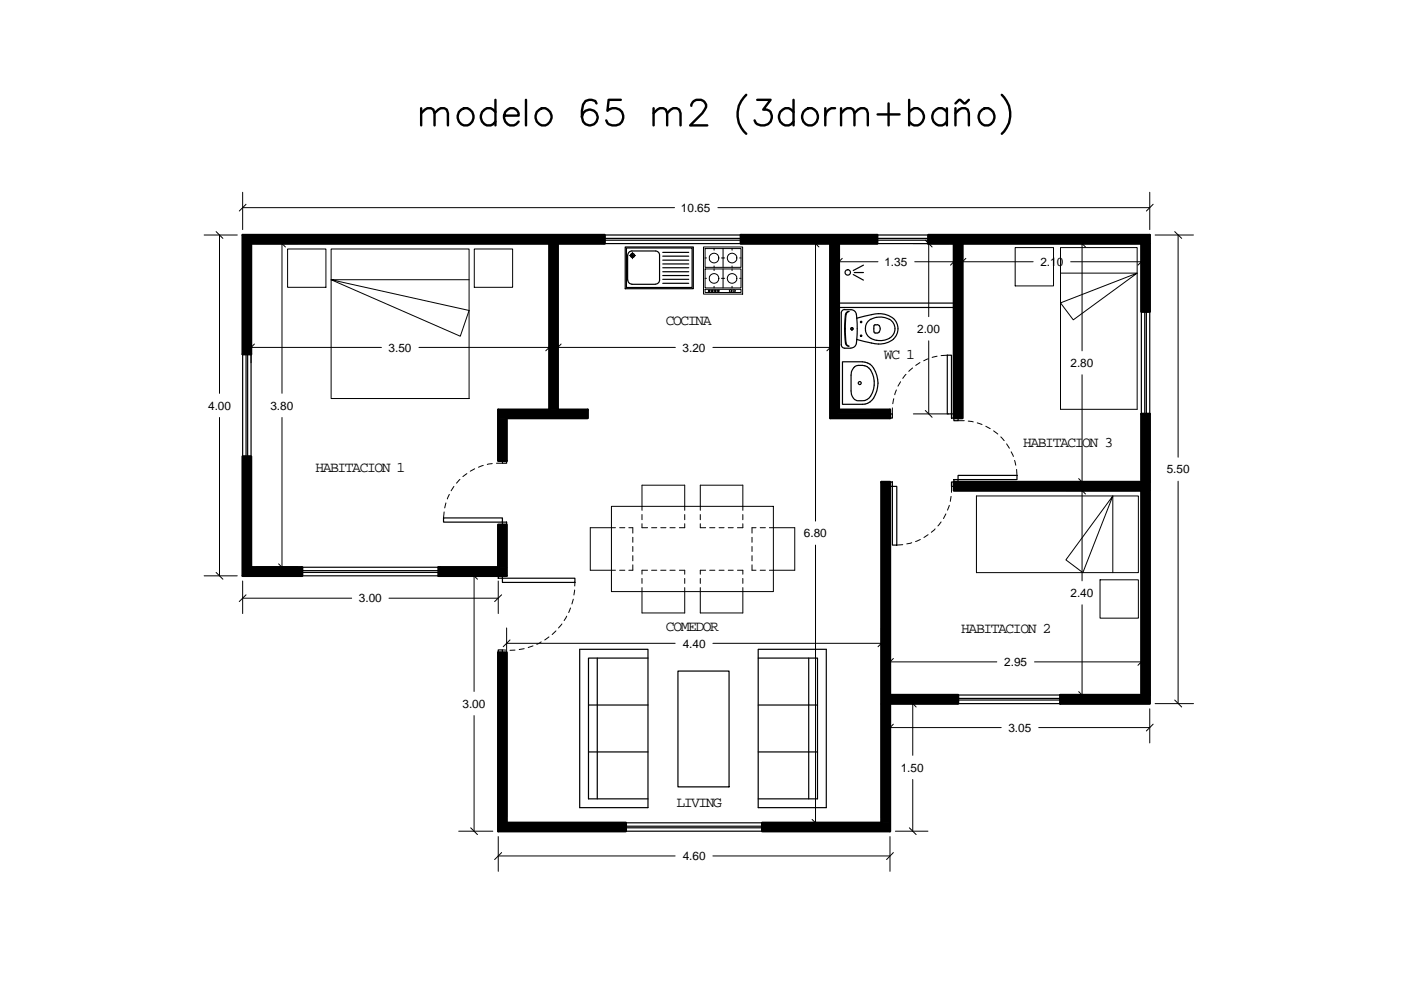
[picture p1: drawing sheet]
<svg xmlns="http://www.w3.org/2000/svg" width="297mm" height="210mm" viewBox="0 0 297 210" stroke-linecap="round" stroke-linejoin="round" font-family="sans-serif">
<!-- layer: COTAS -->
<g fill="#000" stroke="#000" stroke-width=".21">
<path d="M51.4 49.8v1.8h76.8zM51.4 49.8h76.8v1.8z"/>
<path d="M157.1 49.8v1.8h28.9zM157.1 49.8h28.9v1.8z"/>
<path d="M196.8 49.8v1.8h47zM196.8 49.8h47v1.8z"/>
<path d="M51.4 51.6v23.5h1.8zM51.4 51.6h1.8v23.5z"/>
<path d="M242 51.6v14.5h1.8zM242 51.6h1.8v14.5z"/>
<path d="M105.6 86.9v1.7h19zM105.6 86.9h19v1.7z"/>
<path d="M105.6 88.6v9.1h1.8zM105.6 88.6h1.8v9.1z"/>
<path d="M116.5 51.6v35.3h1.8zM116.5 51.6h1.8v35.3z"/>
<path d="M176 51.6v35.3h1.9zM176 51.6h1.9v35.3z"/>
<path d="M176 86.9v.9h12.7zM176 86.9h12.7v.9z"/>
<path d="M176 87.8v.8h12.7zM176 87.8h12.7v.8z"/>
<path d="M202.2 51.6v37h1.9zM202.2 51.6h1.9v37z"/>
<path d="M202.2 102.2v1.8h41.6zM202.2 102.2h41.6v1.8z"/>
<path d="M242 87.8v14.4h1.8zM242 87.8h1.8v14.4z"/>
<path d="M51.4 96.8v23.5h1.8zM51.4 96.8h1.8v23.5z"/>
<path d="M51.4 120.3v1.8h12.7zM51.4 120.3h12.7v1.8z"/>
<path d="M93 120.3v1.8h14.4zM93 120.3h14.4v1.8z"/>
<path d="M105.6 111.3v9h1.8zM105.6 111.3h1.8v9z"/>
<path d="M186.9 102.2v45.2h1.8zM186.9 102.2h1.8v45.2z"/>
<path d="M186.9 147.4v1.8h16.2zM186.9 147.4h16.2v1.8z"/>
<path d="M224.8 147.4v1.8h19zM224.8 147.4h19v1.8z"/>
<path d="M242 104v43.4h1.8zM242 104h1.8v43.4z"/>
<path d="M105.6 138.3v36.2h1.8zM105.6 138.3h1.8v36.2z"/>
<path d="M105.6 174.5v1.7h27.1zM105.6 174.5h27.1v1.7z"/>
<path d="M161.6 174.5v1.7h27.1zM161.6 174.5h27.1v1.7z"/>
<path d="M186.9 149.2v25.3h1.8zM186.9 149.2h1.8v25.3z"/>
</g>
<!-- layer: 0.5 -->
<g fill="none" stroke="#000" stroke-width=".51">
<path d="M89.3 24l1.3-1.1h.8l.5 .3 .2 .8v2.6M89.3 22.9v3.7M92.1 24l1.3-1.1h.8l.5 .3 .3 .8v2.6M97.8 23.2a1.76 1.76 0 0 1 2.2 .4 1.76 1.76 0 0 1 .1 2.2 1.75 1.75 0 0 1-2.4 .4 1.75 1.75 0 0 1-.4-2.5zM105 23.7a1.74 1.74 0 0 0-2.4-.4 1.74 1.74 0 0 0-.4 2.5 1.6 1.6 0 0 0 2.8 0M105 21.2v5.4M106.9 24.5h3.1a1.49 1.49 0 0 0-1.1-1.6 1.49 1.49 0 0 0-1.8 .8 1.75 1.75 0 0 0 .4 2.5 1.75 1.75 0 0 0 2.5-.4M111.5 21.2v5.4M113.8 23.7a1.78 1.78 0 0 1 2.8-.1 1.78 1.78 0 0 1-.5 2.7 1.78 1.78 0 0 1-2.2-.3 1.78 1.78 0 0 1-.1-2.3zM126.5 21.9l-.3-.5a1.77 1.77 0 0 0-2.6 .8l-.2 1.3v1.3l.2 1a1.68 1.68 0 0 0 2.7 .2 1.68 1.68 0 0 0-.6-2.7 1.68 1.68 0 0 0-2.3 1.5M131.6 21.2h-2.6l-.2 2.3a1.93 1.93 0 0 1 2.8-.1 1.93 1.93 0 0 1 0 2.8 1.93 1.93 0 0 1-2.8-.1l-.3-.6M138.6 24l1.3-1.1h.7l.6 .3 .2 .8v2.6"/>
<path d="M138.6 22.9v3.7M141.4 24l1.3-1.1h.8l.5 .3 .3 .8v2.6M146.6 22.4a1.44 1.44 0 0 1 1-1.2h1a1.33 1.33 0 0 1 .8 2l-.5 .8-2.6 2.6h3.7M158.2 20.1a5.5 5.5 0 0 0 0 8.3M160.5 21.2h2.9l-1.6 2a1.57 1.57 0 0 1 1.7 .7 1.57 1.57 0 0 1-.1 1.9 1.96 1.96 0 0 1-3.4-.3M168.2 23.7a1.69 1.69 0 0 0-2.1-.7 1.69 1.69 0 0 0-.9 2 1.65 1.65 0 0 0 1.2 1.6 1.65 1.65 0 0 0 1.8-.8M168.2 21.2v5.4M170.8 23.2a1.76 1.76 0 0 1 2.2 .4 1.76 1.76 0 0 1 .2 2.2 1.75 1.75 0 0 1-2.5 .4 1.75 1.75 0 0 1-.4-2.5zM175 22.9v3.7M177.1 22.9a1.8 1.8 0 0 0-2.1 1.6M178.3 24l.8-.8 .5-.3h.8l.5 .3 .3 .8v2.6M178.3 22.9v3.7"/>
<path d="M181.2 24l.7-.8 .6-.3h.7l.5 .3 .3 .8v2.6M186.1 24.3h4.6M188.4 21.9v4.7M192.8 23.7a1.78 1.78 0 0 1 2.7-.1 1.78 1.78 0 0 1-.4 2.7 1.6 1.6 0 0 1-2.3-.5M192.8 21.2v5.4M200.8 23.7a1.69 1.69 0 0 0-2.1-.7 1.69 1.69 0 0 0-1 2 1.65 1.65 0 0 0 1.2 1.6 1.65 1.65 0 0 0 1.9-.8M200.8 22.9v3.7M202.6 24l.7-.8 .6-.3h.8l.5 .3 .2 .8v2.6M202.6 22.9v3.7M205.4 21.2l-.7 .7h-.3l-.8-.7h-.3l-.7 .7M208.3 23.2a1.76 1.76 0 0 1 2.2 .4 1.76 1.76 0 0 1 .1 2.2 1.75 1.75 0 0 1-2.5 .4 1.75 1.75 0 0 1-.4-2.5zM212.4 20.1a5.6 5.6 0 0 1 0 8.3"/>
<path d="M51.4 49.8h76.8v1.8h-9.9v35.3h6.3v1.7h-17.2v9.1h-1.8v-10.8h10.9v-35.3h-63.3v23.5h-1.8zM157.1 49.8h28.9v1.8h-8.1v35.3h10.8v1.7h-12.7v-37h-18.9zM196.8 49.8h47v16.3h-1.8v-14.5h-37.9v37h-1.9v-37h-5.4zM51.4 96.8h1.8v23.5h10.9v1.8h-12.7zM186.9 102.2h1.8v45.2h14.4v1.8h-14.4v27h-27.1v-1.7h25.3zM202.2 102.2h39.8v-14.4h1.8v61.4h-19v-1.8h17.2v-43.4h-39.8zM93 120.3h12.6v-9h1.8v10.8h-14.4zM105.6 138.3h1.8v36.2h25.3v1.7h-27.1z"/>
</g>
<!-- layer: puertas -->
<g fill="none" stroke="#000" stroke-width=".25">
<path d="M200.8 75.3h.9v12.5h-.9zM106.5 97.7h.9v.5h-.9zM188.7 87.8h.5v.8h-.5zM201.7 87.8h.5v.8h-.5zM202.2 88.6h.9v.6h-.9zM94 109.8h12.5v.9h-12.5zM106.5 110.7h.9v.6h-.9zM188.7 102.2h.5v.9h-.5zM189.2 103.1h.9v12.5h-.9zM201.7 102.2h.5v.9h-.5zM202.2 101.7h.9v.5h-.9zM203.1 100.8h12.5v.9h-12.5z"/>
<path d="M105.6 122.1h.9v.5h-.9zM105.6 137.8h.9v.5h-.9zM106.5 122.6h15.4v.9h-15.4z"/>
</g>
<!-- layer: proyecciones -->
<g fill="none" stroke="#000" stroke-width=".21">
<path d="M61 52.8h8.1v8.1h-8.1zM70.2 52.8h29.3v31.7h-29.3zM70.2 59.3l27.4 12 1.9-5.5-29.3-6.5h29.3M100.6 52.8h8.1v8.1h-8.1zM133.4 54.2h1.4M134.1 53.5v1.4M149.2 52.4h8.3v10h-8.3zM149.5 52.7h7.6v4h-7.6zM149.5 57h7.6v4h-7.6zM149.5 59h.3M149.5 54.7h.3M151.4 52.7v.3"/>
<path d="M151.4 56.4v.3M151.4 57v.4M153 59h.6M153 54.7h.6M153.3 52.7v4M153.3 57v4M155.2 52.7v.3M155.2 56.4v.3M155.2 57v.4M156.8 59h.3M156.8 54.7h.3M215.2 52.5h8.2v8.1h-8.2z"/>
<path d="M224.8 52.5h16.3v34.3h-16.3zM224.8 57.9h16.3M149.5 61.3h7.6v.7h-7.6zM150.2 61.6l.4 .1-.4 .1zM150.8 61.6h.3v.2h-.3zM151.4 60.7v.3M151.5 61.6h.3v.2h-.3zM152.2 61.6h.2v.2h-.2zM154.7 61.5h.4v.3h-.4zM155.2 60.7v.3M192.1 79.4l-.7 .8M193.5 78l-.8 .7"/>
<path d="M195 76.9l-.8 .6M196.8 76.1l-1 .4M198.7 75.5l-1.1 .3M200.8 75.3l-1.3 .1M224.8 64.2l16.3-6.3-13.5 9.9zM100.6 99.4l-.9 .5M102.5 98.7l-1.1 .4M104.4 98.3l-1.1 .2M105.3 98.2h1.2M189.2 86.5v1.3M189.5 84.5l-.2 1.1M190 82.7l-.3 1"/>
<path d="M190.9 80.9l-.5 1M203.1 89.2h1.3M205.3 89.3l1 .2M207.2 89.7l1 .3M209 90.4l.9 .5M210.7 91.4l.9 .6M212.2 92.6l.7 .8M213.4 94.1l.6 .9M214.4 95.8l.5 1M215.1 97.6l.3 1M215.5 99.5l.1 1.3M94.2 108.5l-.2 1.3"/>
<path d="M94.5 106.6l-.2 1.1M95.3 104.8l-.5 1M96.2 103.1l-.6 1M97.5 101.6l-.7 .8M99 100.4l-.9 .6M129.6 107.4h34.4v18h-34.4zM130.5 111.9h-5.3v9h5.3M131.4 111.9h1.1M133.3 111.9h.9v1.1M134.2 119.8v1.1h-.9M134.2 113.9v1.1M134.2 115.9v1"/>
<path d="M134.2 117.8v1.1M136.1 111v.9h1.2M136.1 108.2v-5.3h9.1v5.3M136.1 109.1v1.1M138.1 111.9h1.1M140.1 111.9h1.1M142 111.9h1.1M145.2 111v.9h-1.2M145.2 109.1v1.1M148.5 111v.9h1.1M148.5 108.2v-5.3h9v5.3M148.5 109.1v1.1"/>
<path d="M150.5 111.9h1.1M152.5 111.9h1M154.4 111.9h1.1M157.5 111v.9h-1.1M157.5 109.1v1.1M159.4 119.8v1.1h.9M159.4 113.9v1.1M159.4 115.9v1M159.4 117.8v1.1M160.3 111.9h-.9v1.1M161.2 111.9h1.1M163.1 111.9h5.4v9h-5.4"/>
<path d="M191.4 115.5l-1.3 .1M193.3 115.1l-1.1 .2M195.1 114.4l-1 .4M196.8 113.4l-.9 .6M198.3 112.1l-.8 .8M199.5 110.7l-.6 .8M200.5 109l-.5 .9M201.3 107.1l-.4 1.1M201.6 105.2l-.1 1.1M201.7 103.1v1.3M207 105.2h34.4v16.2h-34.4zM235.9 105.2l-6.3 16.2-3.6-2.7z"/>
<path d="M235.9 105.2v16.2M106.5 137.8h.7M109.2 137.8l-1.1 .1M111.1 137.5l-1 .2M113 136.9l-1 .4M114.7 136.1l-.9 .5M116.4 135l-.9 .7M117.9 133.8l-.8 .7M119.1 132.3l-.7 .8M120.2 130.6l-.6 1M121 128.9l-.4 1M121.6 127l-.3 1.1"/>
<path d="M121.8 125.1l-.1 1.1M121.9 123.5l-.1 .7M131.4 120.9h1.1M136.1 124.6v5.4h9.1v-5.4M136.1 122.6v1.1M137.3 120.9h-1.2v.9M138.1 120.9h1.1M140.1 120.9h1.1M142 120.9h1.1M144 120.9h1.2v.9M145.2 122.6v1.1M148.5 122.6v1.1"/>
<path d="M148.5 124.6v5.4h9v-5.4M149.6 120.9h-1.1v.9M150.5 120.9h1.1M152.5 120.9h1M154.4 120.9h1.1M156.4 120.9h1.1v.9M157.5 122.6v1.1M161.2 120.9h1.1M233.2 122.9h8.2v8.2h-8.2z"/>
<circle cx="134.1" cy="54.2" r=".3"/>
<circle cx="151.4" cy="54.7" r="1.02"/>
<circle cx="151.4" cy="59" r="1.02"/>
<circle cx="155.2" cy="54.7" r="1.02"/>
<circle cx="155.2" cy="59" r="1.02"/>
<circle cx="155.6" cy="61.7" r=".25"/>
</g>
<!-- layer: MUEBLES -->
<g fill="none" stroke="#000" stroke-width=".25">
<path d="M132.6 52.4h14.4v8.8h-14.4zM132.8 52.6h13.9v8.4h-13.9zM133.1 54.1v5.3M133.1 59.4a.87 .87 0 0 0 .9 .8M134 53.2h5a.87 .87 0 0 1 .8 .9M134 53.2a.87 .87 0 0 0-.9 .9M139.8 59.4a.87 .87 0 0 1-.8 .8l-5 .1M139.8 54.1v5.3M140.5 56h5.5M140.5 55.2h5.5M140.5 54.3h5.5M140.5 53.5h5.5"/>
<path d="M140.5 56.8h5.5M140.5 57.6h5.5M140.5 58.4h5.5M140.5 59.2h5.5M180.9 58.2l2.2 1.2M181.1 57.8h2M183.1 56.2l-2.2 1.2M140.5 60.1h5.5M179.1 69.6v.3M179.1 65.7h1.3M179.1 65.6a.74 .74 0 0 0-.7 .8v6.7a.74 .74 0 0 0 .7 .7h1.3M179.5 66.2l.5-.1h-.2a1.04 1.04 0 0 0-.5 1.1l-.1 2.5 .1 2.5a1 1 0 0 0 .7 1.2 .9 .9 0 0 1-.8-1.2l-.1-2.5a9.1 9.1 0 0 1 .4-3.5z"/>
<path d="M180.4 65.7a1.46 1.46 0 0 1 1.3 1.8M181.7 67.5v4a2.16 2.16 0 0 1-.9 2.2l-.4 .1M181.7 67.5l2-.6a5.8 5.8 0 0 1 6.1 1 3.1 3.1 0 0 1-2.4 4.9 15.1 15.1 0 0 1-5.7-.8M184.6 67.7a2.35 2.35 0 0 0 0 4M184.7 71.7l1.1 .5M185.8 67.3l-1.1 .4M185.8 67.3h1.4l1.4 .4M186.4 69a.86 .86 0 0 1 .1 1.2 .86 .86 0 0 1-1.2 .2M186.4 69.1l-.3-.2a.64 .64 0 0 0-.8 .2v1.2M188.6 67.7a2.42 2.42 0 0 1 1 2.7 2.42 2.42 0 0 1-2.4 1.8l-1.4-.1M122.9 137.7h14.5v33.5h-14.5zM126.6 139.5v29.9"/>
<path d="M137.4 139.5h-12.6v29.9h12.6M160.8 139.5h12.5v29.9h-12.5M160.8 137.7h14.4v33.5h-14.4zM171.5 139.5v29.9M124.8 149.5h12.6M124.8 159.4h12.6M143.7 142.3h10.9v24.5h-10.9zM160.8 149.5h12.5M160.8 159.4h12.5"/>
<circle cx="134.1" cy="54.2" r=".44"/>
<circle cx="179.7" cy="57.8" r=".57"/>
<circle cx="180.6" cy="69.7" r=".23"/>
<circle cx="182.6" cy="68.3" r=".15"/>
<circle cx="182.6" cy="71.2" r=".15"/>
</g>
<!-- layer: A_DOM_ARTEF_SANIT -->
<g fill="none" stroke="#000" stroke-width=".25">
<path d="M178.6 76.7h4.3a3.2 3.2 0 0 1 3 2.9 5.5 5.5 0 0 1-1.4 5.6l-1.1 .5h-4.8zM181 78a2.66 2.66 0 0 1 4.2 2 4.7 4.7 0 0 1-1.4 4.7l-.9 .3a1.9 1.9 0 0 1-2.5-2.1v-3.4l.1-.7z"/>
<circle cx="182.3" cy="81.2" r=".32"/>
</g>
<!-- layer: MOBILIARIO -->
<path d="M177.9 65.2h24.3M177.9 64.3h24.3" fill="none" stroke="#000" stroke-width=".25"/>
<!-- layer: 11_VENTANAS -->
<g fill="none" stroke="#000" stroke-width=".25">
<path d="M128.2 49.8h28.9M128.2 51.6h28.9M128.2 50.5h28.9M128.2 50.9h28.9M186 49.8h10.8M186 51.6h10.8M186 50.5h10.8M186 50.9h10.8M51.4 75.1v21.7M52.2 75.1v21.7M52.5 75.1v21.7M53.2 75.1v21.7"/>
<path d="M242 66.1v21.7M242.7 66.1v21.7M243 66.1v21.7M243.8 66.1v21.7M64.1 120.3h28.9M64.1 122.1h28.9M64.1 121h28.9M64.1 121.4h28.9M203.1 147.4h21.7M203.1 149.2h21.7M203.1 148.1h21.7M203.1 148.4h21.7"/>
<path d="M132.7 174.5h28.9M132.7 176.2h28.9M132.7 175.2h28.9M132.7 175.5h28.9"/>
</g>
<!-- layer: COTAS -->
<g fill="none" stroke="#000" stroke-width=".21">
<path d="M43.3 49.8h7M46.5 49.8v33.6M51.4 40.8v7.9M51.4 44h91.6M53.2 52.7v24.2M54.4 51.6h8.6M59.8 51.6v31.8M116.5 52.7v24.2M118.3 52.7v24.2M152.2 44h91.6M169.6 51.6h5.3M172.9 51.6v58.9"/>
<path d="M176 52.7v24.2M177.9 52.7v6M177.9 55.5h8.3M193.6 51.6h7.5M193.9 55.5h8.3M196.9 51.6v15.5M202.2 52.7v6M204.1 55.5h14.9M204.1 52.7v6M226.2 51.6h14.6M227 55.5h15M229.4 51.6v22.8"/>
<path d="M242 52.7v6M243.8 40.8v7.9M244.9 49.8h8.1M249.8 49.8v47.1M53.2 73.7h27.7M88.8 73.7h27.7M118.3 73.7h24.9M151.1 73.7h24.9M196.9 72.3v15.5M229.4 79.5v22.7M46.5 88.5v33.6M59.8 88.5v31.8"/>
<path d="M193.6 87.8h7.5M172.9 115.6v58.9M226.2 104h14.6M226.2 102.2h14.6M229.4 104v19.1M249.8 102v47.2M43.3 122.1h7M51.4 123.2v6.9M51.4 126.8h23.2M54.4 120.3h8.6M82.5 126.8h23.1M97.3 122.1h7.2"/>
<path d="M100.5 122.1v24.5M105.6 123.2v6.9M107.4 133.1v40.2M107.4 136.4h35.7M151.1 136.4h35.8M186.9 133.1v40.2M188.7 137.1v9.1M229.4 128.2v19.2M242 137.1v9.1M100.5 151.7v24.5M188.7 150.3v7.2M188.7 154.3h23.6"/>
<path d="M188.7 140.3h22.6M189.8 149.2h6.9M193.5 149.2v10.9M219.3 140.3h22.7M220.2 154.3h23.6M226.2 147.4h14.6M243.8 150.3v7.2M244.9 149.2h8.1M97.3 176.2h7.2M105.6 177.4v7.3M169.6 174.5h16.2M188.7 177.4v7.3"/>
<path d="M189.8 176.2h6.9M193.5 165.3v10.9M105.6 181.5h37.5M151.1 181.5h37.6"/>
</g>
<!-- layer: 0 -->
<g fill="none" stroke="#000" stroke-width=".21">
<path d="M45.8 49.1l1.5 1.4M52.2 43.3l-1.5 1.4M59.1 50.9l1.4 1.5M172.2 50.9l1.4 1.5M178.6 54.8l-1.5 1.4M196.2 50.9l1.4 1.5M203 54.8l-1.5 1.4M204.8 54.8l-1.5 1.4M228.7 50.9l1.4 1.5M242.7 54.8l-1.4 1.4M244.5 43.3l-1.5 1.4M249.1 49.1l1.4 1.4"/>
<path d="M53.9 72.9l-1.4 1.5M117.2 72.9l-1.5 1.5M119 72.9l-1.5 1.5M176.8 72.9l-1.5 1.5M196.2 87l1.4 1.5M59.1 119.5l1.4 1.5M228.7 103.3l1.4 1.4M228.7 101.5l1.4 1.4M45.8 121.4l1.5 1.4M52.2 126.1l-1.5 1.5M99.8 121.4l1.4 1.4M106.4 126.1l-1.5 1.5"/>
<path d="M108.1 135.7l-1.4 1.4M187.6 135.7l-1.4 1.4M189.4 139.6l-1.4 1.5M242.7 139.6l-1.4 1.5M189.4 153.5l-1.4 1.5M192.8 148.4l1.4 1.5M228.7 146.6l1.4 1.5M244.5 153.5l-1.5 1.5M249.1 148.4l1.4 1.5M99.8 175.5l1.4 1.5M172.2 173.7l1.4 1.5M192.8 175.5l1.4 1.5"/>
<path d="M106.4 180.8l-1.5 1.4M189.4 180.8l-1.4 1.4"/>
</g>
<g font-size="3.1">
<text x="141.2" y="68.9">COCINA</text>
<text x="187.4" y="76.1">WC 1</text>
<text x="216.9" y="94.8">HABITACION 3</text>
<text x="66.9" y="100">HABITACION 1</text>
<text x="141.2" y="133.8">COMEDOR</text>
<text x="203.8" y="134.2">HABITACION 2</text>
<text x="143.4" y="171.2">LIVING</text>
</g>
<g font-size="2.5">
<text x="144.4" y="44.9">10.65</text>
<text x="187.5" y="56.4">1.35</text>
<text x="220.6" y="56.4">2.10</text>
<text x="194.5" y="70.6">2.00</text>
<text x="82.4" y="74.5">3.50</text>
<text x="144.7" y="74.5">3.20</text>
<text x="227" y="77.8">2.80</text>
<text x="44.1" y="86.8">4.00</text>
<text x="57.3" y="86.8">3.80</text>
<text x="247.4" y="100.4">5.50</text>
<text x="170.4" y="113.9">6.80</text>
<text x="76.1" y="127.7">3.00</text>
<text x="227" y="126.6">2.40</text>
<text x="144.8" y="137.3">4.40</text>
<text x="212.9" y="141.2">2.95</text>
<text x="98.1" y="150">3.00</text>
<text x="213.8" y="155.2">3.05</text>
<text x="191" y="163.6">1.50</text>
<text x="144.8" y="182.4">4.60</text>
</g>
</svg>
